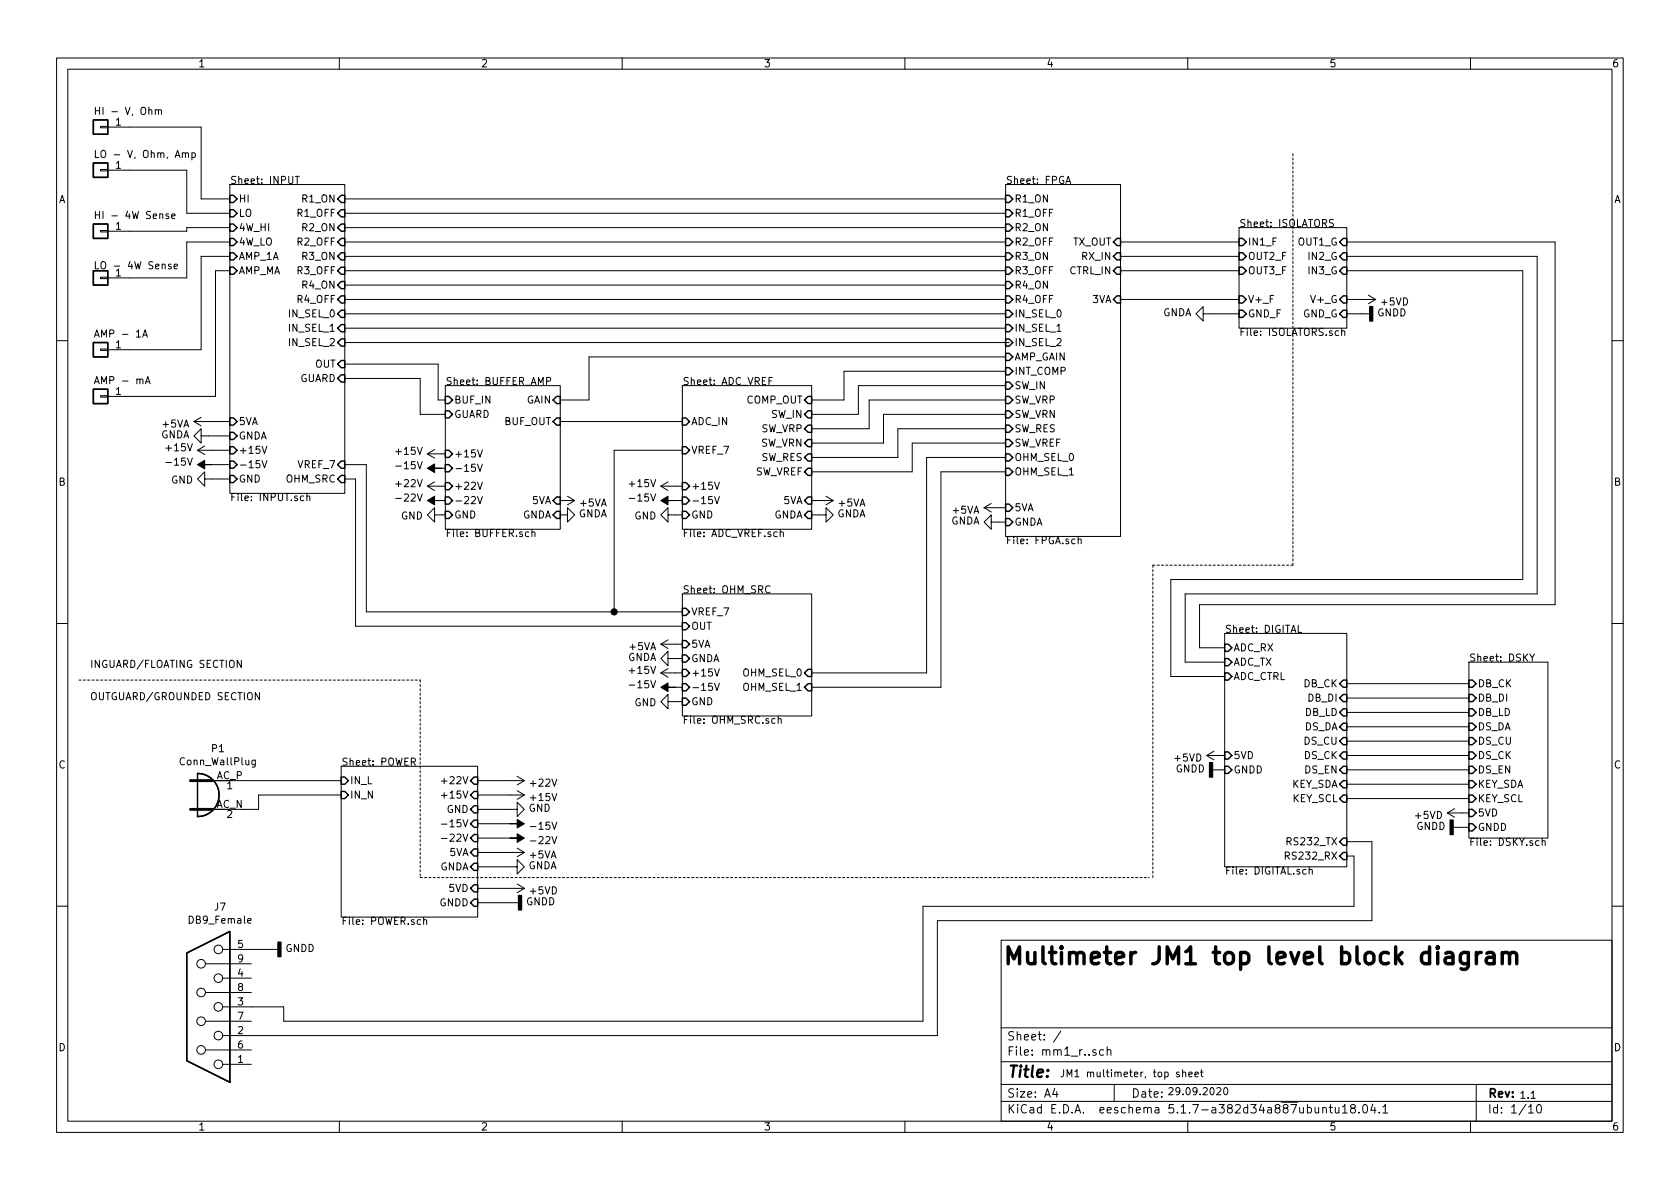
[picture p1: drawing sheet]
<svg xmlns="http://www.w3.org/2000/svg" width="297mm" height="210mm" viewBox="0 0 297 210" stroke-linecap="round" stroke-linejoin="round" font-family="sans-serif">
<g fill="none" stroke="#000" stroke-width=".18">
<path d="M10 10.3h277v189.9h-277zM12 12.2h273v186.1h-273zM26.3 19.5l.2-.1 .3 .1v.7M27.5 19.5l.1-.1 .3 .1 .1 .7M27.5 19.4v.8M28 19.6l.2-.2 .3 .1v.7M60 10.3v1.9M110 10.3v1.9M160 10.3v1.9M210 10.3v1.9M260 10.3v1.9M17.8 30h1.2v.2h-1.2z"/>
<path d="M17.8 22.3h1.2v.3h-1.2zM19 30.1h14v7.6h7.6M19 22.5h16.6v12.7h5M28.2 37.9l.2-.1 .3 .1 .1 .8M29.8 37.9l-.3-.1-.2 .2 .1 .2 .4 .1v.3h-.5M30.4 38.2l.6-.1-.1-.2-.3-.1-.2 .2v.6h.5M31 27.9l.4-1.3 .4 1.3M31.1 27.5h.6M32.2 27.1l.2-.1 .3 .1 .1 .8M32.2 27v.9M32.8 27.2l.2-.2 .3 .1v.8M33.9 27.1l.4-.1 .2 .2-.1 .6h-.5"/>
<path d="M33.9 27v1.3M40.6 32.6h20.4v54.6h-20.4zM52.2 31.2h.7M52.6 31.2v1.3M61 35.2h116.8M61 37.7h116.8M177.8 32.6h20.3v62.3h-20.3zM188.4 32.5l.5-1.3 .4 1.3M188.6 32.1h.6M235.8 38.9l-.5-.1-.2 .1 .1 .5 .5 .1 .1 .3-.3 .3-.4-.1M17.8 49h1.2v.3h-1.2zM17.8 40.8h1.2v.2h-1.2z"/>
<path d="M24.1 59.6h.8M25.2 59.6l.5-1.3 .4 1.3M25.3 59.3h.7M28.7 46.8l.2-.1 .3 .1v.7M30.3 46.8l-.4-.1-.1 .2v.2l.5 .1v.3h-.5M30.8 47.1l.6-.1-.1-.2-.3-.1-.2 .2v.6h.5M40.6 47.9h-2.5v22.2h-19.1M40.6 45.3h-5v16.5h-16.6M40.6 42.8h-7.6v6.3h-14M40.6 40.3h-7.6v.6h-14M61 55.5h116.8M61 53h116.8"/>
<path d="M61 45.3h116.8M61 42.8h116.8M61 47.9h116.8M61 40.3h116.8M61 58h116.8M61 50.4h116.8M198.1 53h21M198.1 45.3h21M198.1 42.8h21M198.1 47.9h21M212.7 55.5v1.3l-1.2-1.3 1.2-1.3v1.3h6.4M219.1 40.3h19v17.7h-19z"/>
<path d="M237.2 58.6l.2-.1h.3l.1 .8M237.2 58.1v1.2M238.1 55.5h4.1M238.1 53h5.1M238.1 42.8h36.9v64.1h-62.9v7.6h4.4M238.1 47.9h31.1v54.6h-62.2v17.1h9.5M238.1 45.3h33.7v59.7h-62.3v12.1h7M241.9 52.2l1.3 .8M243.2 53l-1.3 .7M10 60.2h2M17.8 70h1.2v.2h-1.2zM17.8 61.7h1.2v.3h-1.2z"/>
<path d="M24.7 67.2l.2-.2 .3 .1 .1 .8M25.7 67.9l.4-1.3 .4 1.3M25.8 67.5h.6M34.3 74.5h6.3M34.3 74.5l1.3 .8M34.9 79.6l1.3 .8M34.9 79.6h5.7M35.6 77.1v1.3l-1.3-1.3 1.3-1.3v1.3h5M35.6 73.8l-1.3 .7M36.2 78.9l-1.3 .7M46.3 78.9l.5 1.3 .4-1.3M61 66.9h13.3v6.4h4.4"/>
<path d="M61 60.6h117.4M61 64.4h16.5v6.3h1.2M76.8 79.5l-1.2 .8M78.7 68.2h20.4v25.4h-20.4zM84.4 79.5l.5 1.3 .4-1.3M96.6 67.4h.7v-.5l-.2-.2h-.5v1.3M99.1 74.5h21.5M120.6 68.2h22.9v25.4h-22.9zM120.6 79.6h-12v28.6M136 67.4h.4M136.6 66.7h-.6v1.3M177.8 75.8h-19.1v5.1h-15.2"/>
<path d="M177.8 78.4h-16.5v5h-17.8M177.8 73.3h-21.6v5.1h-12.7M177.8 70.7h-24.1v5.1h-10.2M177.8 68.2h-26v5.1h-8.3M177.8 63.1h-73.7v7.6h-5M177.8 65.7h-28.6v5h-5.7M285 60.2h2M36.2 84.7v-1.3l-1.3 1.3 1.3 1.3v-1.3h4.4M37.5 82.2h3.1M46.3 81.5l.5 1.2 .4-1.2M53.7 87.8l-.4-.1-.2 .2 .1 .6h.5M54.3 87.8l.1-.1 .3 .1 .1 .7"/>
<path d="M54.3 87.3v1.2M61 82.2h3.8v26h55.8M61 84.7h1.9v26h57.7M75.6 86l1.2 .7M75.6 86h3.1M75.6 80.3l1.2 .7M75.6 80.3h3.1M76.8 91.1v-1.3l-1.2 1.3 1.2 1.2v-1.2h1.9M76.8 85.2l-1.2 .8M78.1 88.5h.6M78.1 82.8h.6M84.4 85.3l.5 1.2 .4-1.2"/>
<path d="M84.4 87.8l.5 1.3 .4-1.3M84.4 82.1l.5 1.3 .4-1.3M93.5 94.1h-.4l-.2 .2 .1 .5h.5M94.1 94.2l.1-.1h.3l.1 .8M94.1 93.6v1.3M99.1 91.1h1.2v-1.3l1.3 1.3-1.3 1.2v-1.2M99.1 88.5h2.5M100.3 87.8l1.3 .7M101.6 88.5l-1.3 .8M116.8 86h3.8M116.8 86l1.3 .7M118.1 91.1v-1.3l-1.3 1.3 1.3 1.2v-1.2h2.5"/>
<path d="M118.1 85.2l-1.3 .8M119.4 88.5h1.2M126.3 85.3l.5 1.2 .4-1.2M126.3 87.8l.5 1.3 .4-1.3M137.9 94.2l.2-.1h.3l.1 .8M137.9 93.6v1.3M143.5 91.1h2.5v-1.3l1.3 1.3-1.3 1.2v-1.2M143.5 88.5h3.8M146 87.8l1.3 .7M147.3 88.5l-1.3 .8M174 89.8h3.8M174 89.8l1.3 .7"/>
<path d="M175.3 92.3v1.3l-1.3-1.3 1.3-1.2v1.2h2.5M175.3 89l-1.3 .8M177.8 80.9h-14v38.1h-20.3M177.8 83.4h-11.4v38.1h-22.9M190.6 95.4l.2-.1 .3 .1 .1 .8M190.6 94.9v1.3M10 110.3h2M42.7 116.8v1.2l-.8-1.2v1.2M116.8 119l1.3 .8M116.8 119h3.8M116.8 113.9h3.8M116.8 113.9l1.3 .8"/>
<path d="M118.1 116.5v1.2l-1.3-1.2 1.3-1.3v1.3h2.5M118.1 118.2l-1.3 .8M118.1 113.2l-1.3 .7M120.6 105h22.9v21.6h-22.9zM126.3 118.3l.5 1.3 .4-1.3M136.1 103.7a.51 .51 0 0 0-.6 0 .51 .51 0 0 0-.1 .6 .46 .46 0 0 0 .2 .5 .46 .46 0 0 0 .5-.1M216.5 112h21.6v41.3h-21.6zM229.5 110.6v1.2h.6M259.7 117.1h14v31.1h-14zM270.5 115.6l.4 .7 .4-.7M270.9 116.3v.6M285 110.3h2"/>
<path d="M37.5 138h22.8M45.1 134.4v1.2l-.2 .1-.3-.1M45.1 134.5l-.3-.1-.3 .2 .2 .6h.4M45.9 122.5v1.2l-.8-1.2v1.2M60.3 135.5h24.2v26.7h-24.2zM72.7 134.7h.6l.2-.2-.1-.3-.2-.1h-.5v1.2M73 134.7l.5 .6M78.1 138.1h.9M84.5 138h8.2M91.4 137.3l1.3 .7M91.4 139.8l1.3 .8M92.7 138l-1.3 .8"/>
<path d="M118.1 124.1v-1.3l-1.3 1.3 1.3 1.2v-1.2h2.5M119.4 121.5h1.2M126.3 120.8l.5 1.3 .4-1.3M137.6 127.2l.2-.1h.3v.8M137.6 126.6v1.3M213.4 133.6h3.1M213.4 133.6l1.2 .8M214.4 136.1h2.1M214.6 132.8l-1.2 .8M238.1 133.6h21.6M238.1 136.1h21.6M238.1 138.7h21.6"/>
<path d="M238.1 120.9h21.6M238.1 123.4h21.6M238.1 126h21.6M238.1 128.5h21.6M238.1 131.1h21.6M60.3 140.6h-14.6v2.5h-8.2M78.1 140.7h.9M78.1 145.7h.9M78.1 148.3h.9M84.5 143.1h6.9v-1.2l1.3 1.2-1.3 1.3v-1.3M84.5 153.3h6.9v-1.3l1.3 1.3-1.3 1.3v-1.3M84.5 150.7h8.2"/>
<path d="M84.5 140.6h8.2M84.5 157.1h8.2M84.5 159.6h7.2M84.5 145.7h5.7M84.5 148.2h5.7M91.4 150l1.3 .7M91.4 156.3l1.3 .8M92.7 150.7l-1.3 .8M92.7 140.6l-1.3 .7M92.7 157.1l-1.3 .8M227.3 151.3h.6l.1-.2-.1-.3-.2-.1h-.4v1.2M231.5 153.9l.1-.2 .4 .1v.8"/>
<path d="M231.5 153.3v1.3M238.1 151.4h1.3v8.9h-76.2v20.3h-113v-2.6h-10.8M238.1 148.8h4.5v14h-76.9v20.3h-126.3M238.1 141.2h21.6M255.9 143.8h3.8M255.9 143.8l1.3 .7M256.9 146.3h2.8M257.2 143l-1.3 .8M272.7 148.8l.1-.1h.4v.8M272.7 148.2v1.3M10 160.2h2M36.3 170.4h8.1"/>
<path d="M36.3 175.5h8.1M39.4 167.9h9.7M39.4 173h5M74.9 162.8l.2-.2 .3 .1v.8M74.9 162.2v1.3M177 166.3h108v32h-108zM285 160.2h2M36.3 180.6h8.1M36.3 185.7h8.1M39.4 188.2h5M60 198.3v1.9M110 198.3v1.9"/>
<path d="M160 198.3v1.9M177 194.8h108M177 191.8h108M177 187.8h108M177 181.8h108M186.5 192.5l-.4 1h1M186.8 193v1M187.6 182.3l-1.3 2M195.1 185.7l-.4-.1-.3 .3 .1 .6 .2 .1 .4-.1M195.8 185.7a.37 .37 0 0 1 .6 .1v.8M195.8 185.1v1.5M197 191.8v3"/>
<path d="M208.5 189.6h-.3l-.2 .2 .1 .1 .4 .2v.3h-.5M209.1 189.7l.2-.1h.3l.1 .8M209.1 189.1v1.3M210 198.3v1.9M210.2 190l.6-.1-.1-.3h-.3l-.2 .2 .1 .6h.4M211.3 190l.6-.1-.1-.3h-.3l-.2 .2v.6h.5M212.2 189.6h.5M212.4 189.1v1.1l.3 .2M215.1 192.5l.5-.2 .2 .2 .1 .2-.1 .2-.7 .7h.8M216.5 192.5l.2-.2a.67 .67 0 0 1 .4 .7 .67 .67 0 0 1-.4 .6l-.3-.2v-.3zM233.9 196v-.1a.37 .37 0 0 1 .6 .1v.8M233.9 195.8v1"/>
<path d="M235 195.8h.6M235.2 195.3v1.3l.4 .2M236.1 195.8v.9l.4 .1 .2-.1M236.7 195.8v1M237.4 195.8l.4-.5v1.5M237.4 196.8h.8M239.1 196l-.2-.2-.1-.2 .3-.3h.3l.2 .3v.2l-.7 .2a.48 .48 0 0 0 0 .7l.2 .1 .5-.1a.48 .48 0 0 0-.2-.7M240.3 196.7v.1M241.1 195.5l.3-.2a.94 .94 0 0 1 0 1.5l-.4-.3-.1-.6zM242.7 195.2l-.3 1.1h.9M243.1 195.8v1M243.9 196.7v.1"/>
<path d="M244.5 195.8l.4-.5v1.5M244.5 196.8h.9M260 198.3v1.9M261 191.8v6.5M270.3 195.8l.4-.5v1.5M270.3 196.8h.8M270.7 194.2h.7M271.8 195.5l.4-.2a.94 .94 0 0 1 0 1.5 .79 .79 0 0 1-.4-1.3z"/>
<circle cx="35.6" cy="175.5" r=".76"/>
<circle cx="35.6" cy="170.4" r=".76"/>
<circle cx="38.6" cy="167.9" r=".76"/>
<circle cx="38.6" cy="178" r=".76"/>
<circle cx="38.6" cy="173" r=".76"/>
<circle cx="35.6" cy="180.6" r=".76"/>
<circle cx="35.6" cy="185.7" r=".76"/>
<circle cx="38.6" cy="183.1" r=".76"/>
<circle cx="38.6" cy="188.2" r=".76"/>
</g>
<g fill="none" stroke="#000" stroke-width=".25">
<path d="M16.5 39.6h2.5v2.6h-2.5zM16.5 28.8h2.5v2.6h-2.5zM16.5 21.2h2.5v2.5h-2.5zM40.6 34.5h.7l.6 .7-.6 .6h-.7zM40.6 37.1h.7l.6 .6-.6 .6h-.7zM40.6 39.6h.7l.6 .7-.6 .6h-.7zM59.7 35.2l.6-.7h.7v1.3h-.7zM60.3 37.1h.7v1.2h-.7l-.6-.6zM60.3 39.6h.7v1.3h-.7l-.6-.6zM177.8 34.5h.6l.7 .7-.7 .6h-.6zM177.8 37.1h.6l.7 .6-.7 .6h-.6zM177.8 39.6h.6l.7 .7-.7 .6h-.6z"/>
<path d="M16.5 47.9h2.5v2.5h-2.5zM40.6 42.2h.7l.6 .6-.6 .6h-.7zM40.6 44.7h.7l.6 .6-.6 .7h-.7zM40.6 47.2h.7l.6 .7-.6 .6h-.7zM59.7 42.8l.6-.6h.7v1.2h-.7zM59.7 45.3l.6-.6h.7v1.3h-.7zM59.7 47.9l.6-.7h.7v1.3h-.7zM59.7 50.4l.6-.6h.7v1.2h-.7zM59.7 53l.6-.7h.7v1.3h-.7zM59.7 55.5l.6-.6h.7v1.2h-.7zM60.3 57.4h.7v1.3h-.7l-.6-.7zM60.3 59.9h.7v1.3h-.7l-.6-.6z"/>
<path d="M177.8 42.2h.6l.7 .6-.7 .6h-.6zM177.8 44.7h.6l.7 .6-.7 .7h-.6zM177.8 47.2h.6l.7 .7-.7 .6h-.6zM177.8 49.8h.6l.7 .6-.7 .6h-.6zM177.8 52.3h.6l.7 .7-.7 .6h-.6zM177.8 54.9h.6l.7 .6-.7 .6h-.6zM177.8 57.4h.6l.7 .6-.7 .7h-.6zM177.8 59.9h.6l.7 .7-.7 .6h-.6zM197.5 42.2h.6v1.2h-.6l-.7-.6zM197.5 44.7h.6v1.3h-.6l-.7-.7zM197.5 47.2h.6v1.3h-.6l-.7-.6zM197.5 52.3h.6v1.3h-.6l-.7-.6z"/>
<path d="M219.1 42.2h.6l.6 .6-.6 .6h-.6zM219.1 44.7h.6l.6 .6-.6 .7h-.6zM219.1 47.2h.6l.6 .7-.6 .6h-.6zM219.1 54.9h.6l.6 .6-.6 .6h-.6zM219.1 52.3h.6l.6 .7-.6 .6h-.6zM237.5 42.2h.6v1.2h-.6l-.6-.6zM237.5 44.7h.6v1.3h-.6l-.6-.7zM237.5 47.2h.6v1.3h-.6l-.6-.6zM237.5 54.9h.6v1.2h-.6l-.6-.6zM237.5 52.3h.6v1.3h-.6l-.6-.6zM16.5 68.8h2.5v2.6h-2.5zM16.5 60.6h2.5v2.5h-2.5z"/>
<path d="M40.6 73.9h.7l.6 .6-.6 .7h-.7zM40.6 76.4h.7l.6 .7-.6 .6h-.7zM40.6 79h.7l.6 .6-.6 .7h-.7zM59.7 64.4l.6-.7h.7v1.3h-.7zM60.3 66.3h.7v1.3h-.7l-.6-.7zM78.7 70.1h.7l.6 .6-.6 .7h-.7zM78.7 72.6h.7l.6 .7-.6 .6h-.7zM78.7 79.6h.7l.6 .7-.6 .6h-.7zM97.8 74.5l.6-.6h.7v1.3h-.7zM98.4 70.1h.7v1.3h-.7l-.6-.7zM120.6 73.9h.7l.6 .6-.6 .7h-.7zM120.6 79h.7l.6 .6-.6 .7h-.7z"/>
<path d="M142.9 72.6h.6v1.3h-.6l-.7-.6zM142.9 75.2h.6v1.2h-.6l-.7-.6zM142.9 77.7h.6v1.3h-.6l-.7-.6zM142.9 70.1h.6v1.3h-.6l-.7-.7zM177.8 62.5h.6l.7 .6-.7 .6h-.6zM177.8 65h.6l.7 .7-.7 .6h-.6zM177.8 67.6h.6l.7 .6-.7 .6h-.6zM177.8 70.1h.6l.7 .6-.7 .7h-.6zM177.8 72.6h.6l.7 .7-.7 .6h-.6zM177.8 75.2h.6l.7 .6-.7 .6h-.6zM177.8 77.7h.6l.7 .7-.7 .6h-.6zM40.6 81.5h.7l.6 .7-.6 .6h-.7z"/>
<path d="M40.6 84.1h.7l.6 .6-.6 .6h-.7zM59.7 82.2l.6-.7h.7v1.3h-.7zM60.3 84.1h.7v1.2h-.7l-.6-.6zM78.7 85.3h.7l.6 .7-.6 .6h-.7zM78.7 87.9h.7l.6 .6-.6 .6h-.7zM78.7 90.4h.7l.6 .7-.6 .6h-.7zM78.7 82.2h.7l.6 .6-.6 .6h-.7zM97.8 91.1l.6-.7h.7v1.3h-.7zM98.4 87.9h.7v1.2h-.7l-.6-.6zM120.6 85.3h.7l.6 .7-.6 .6h-.7zM120.6 87.9h.7l.6 .6-.6 .6h-.7zM120.6 90.4h.7l.6 .7-.6 .6h-.7z"/>
<path d="M142.9 80.3h.6v1.2h-.6l-.7-.6zM142.9 82.8h.6v1.3h-.6l-.7-.7zM142.9 87.9h.6v1.2h-.6l-.7-.6zM142.9 90.4h.6v1.3h-.6l-.7-.6zM177.8 80.3h.6l.7 .6-.7 .6h-.6zM177.8 82.8h.6l.7 .6-.7 .7h-.6zM177.8 91.7h.6l.7 .6-.7 .7h-.6zM177.8 89.1h.6l.7 .7-.7 .6h-.6zM120.6 118.4h.7l.6 .6-.6 .6h-.7zM120.6 110.1h.7l.6 .6-.6 .7h-.7zM120.6 107.6h.7l.6 .6-.6 .6h-.7zM120.6 113.3h.7l.6 .6-.6 .6h-.7z"/>
<path d="M120.6 115.8h.7l.6 .7-.6 .6h-.7zM142.9 118.4h.6v1.2h-.6l-.7-.6zM216.5 116.5h.7l.6 .6-.6 .6h-.7zM216.5 113.9h.7l.6 .6-.6 .7h-.7zM216.5 119h.7l.6 .6-.6 .7h-.7zM34.9 136.8a3.8 3.8 0 0 1 3.8 3.8 3.8 3.8 0 0 1-3.8 3.8zM60.3 137.4h.7l.6 .6-.6 .7h-.7zM60.3 139.9h.7l.6 .7-.6 .6h-.7zM83.8 137.4h.7v1.3h-.7l-.6-.7zM120.6 120.9h.7l.6 .6-.6 .7h-.7zM120.6 123.4h.7l.6 .7-.6 .6h-.7zM142.9 120.9h.6v1.3h-.6l-.7-.7z"/>
<path d="M216.5 133h.7l.6 .6-.6 .6h-.7zM216.5 135.5h.7l.6 .6-.6 .7h-.7zM237.5 138h.6v1.3h-.6l-.6-.6zM237.5 120.3h.6v1.2h-.6l-.6-.6zM237.5 122.8h.6v1.3h-.6l-.6-.7zM237.5 125.3h.6v1.3h-.6l-.6-.6zM237.5 127.9h.6v1.3h-.6l-.6-.7zM237.5 130.4h.6v1.3h-.6l-.6-.6zM237.5 133h.6v1.2h-.6l-.6-.6zM237.5 135.5h.6v1.3h-.6l-.6-.7zM259.7 120.3h.6l.7 .6-.7 .6h-.6zM259.7 122.8h.6l.7 .6-.7 .7h-.6z"/>
<path d="M259.7 125.3h.6l.7 .7-.7 .6h-.6zM259.7 127.9h.6l.7 .6-.7 .7h-.6zM259.7 130.4h.6l.7 .7-.7 .6h-.6zM259.7 133h.6l.7 .6-.7 .6h-.6zM259.7 135.5h.6l.7 .6-.7 .7h-.6zM259.7 138h.6l.7 .7-.7 .6h-.6zM83.2 140.6l.6-.7h.7v1.3h-.7zM83.2 145.7l.6-.7h.7v1.3h-.7zM83.2 150.7l.6-.6h.7v1.3h-.7zM83.2 153.3l.6-.7h.7v1.3h-.7zM83.2 157.1l.6-.6h.7v1.2h-.7zM83.8 142.5h.7v1.3h-.7l-.6-.7z"/>
<path d="M83.8 147.6h.7v1.2h-.7l-.6-.6zM83.8 159h.7v1.3h-.7l-.6-.7zM237.5 140.6h.6v1.3h-.6l-.6-.7zM237.5 148.2h.6v1.3h-.6l-.6-.7zM237.5 150.7h.6v1.3h-.6l-.6-.6zM259.7 143.1h.6l.7 .7-.7 .6h-.6zM259.7 145.7h.6l.7 .6-.7 .6h-.6zM259.7 140.6h.6l.7 .6-.7 .7h-.6zM33 168.5l7.6-3.8v26.7l-7.6-3.8z"/>
</g>
<g fill="#000" stroke="#000" stroke-width=".25">
<path d="M242.2 54.2h.5v2.6h-.5zM213.9 134.9h.5v2.5h-.5zM256.4 145h.5v2.6h-.5zM49.1 166.6h.6v2.6h-.6zM91.7 158.4h.5v2.5h-.5z"/>
<circle cx="108.6" cy="108.2" r=".51"/>
</g>
<path d="M34.9 82.2l1.3-.8v.8h1.3h-1.3v.7zM75.6 88.5l1.2-.7v.7h1.3h-1.3v.8zM75.6 82.8l1.2-.8v.8h1.3h-1.3v.8zM116.8 88.5l1.3-.7v.7h1.3h-1.3v.8zM116.8 121.5l1.3-.7v.7h1.3h-1.3v.8zM90.2 145.7h1.2v-.8l1.3 .8-1.3 .7v-.7zM90.2 148.2h1.2v-.8l1.3 .8-1.3 .8v-.8z" fill="#000" stroke="#000" stroke-width=".18"/>
<path d="M33.7 138h3.8M33.7 143.1h3.8" fill="none" stroke="#000" stroke-width=".51"/>
<path d="M203.8 99.9h24.8M203.8 99.9v55.3M228.6 99.9v-73M14 120.3h60.3M74.3 120.3v34.9M74.3 155.2h128.9" fill="none" stroke="#000" stroke-width=".18" stroke-dasharray=".4 .4"/>
<path d="M255.6 168.6l.3-.2h.6l.3 .2 .1 .3v1.5M256.9 169.1l-.3 .2h-.7a.59 .59 0 0 0-.4 .6 .59 .59 0 0 0 .4 .5h.7l.3-.1M259.6 168.4v2.5a.81 .81 0 0 1-1.3 .4M259.6 168.6l-.3-.2h-.6l-.4 .3-.1 .3v.8l.1 .3 .4 .3h.6l.3-.1M261 168.4v2M261.9 168.4a.77 .77 0 0 0-.9 .6M262.9 168.6l.3-.2h.6l.2 .2 .2 .3v1.5M264.2 169.1l-.3 .2h-.7a.59 .59 0 0 0-.5 .6 .59 .59 0 0 0 .5 .5h.7l.3-.1M265.6 168.7a.76 .76 0 0 1 1.3 .2v1.5M265.6 168.4v2M266.9 168.9l.1-.3 .3-.2 .7 .2 .2 .3v1.5" fill="none" stroke="#000" stroke-width=".61"/>
<text font-size="4.2" x="177.2" y="170.6">Multimeter JM1 top level block diagram</text>
<text font-size="2.8" x="178" y="190.5">Title:</text>
<g font-size="2.1">
<text x="178" y="184">Sheet: /</text>
<text x="178" y="186.7">File: mm1_r..sch</text>
<text x="178" y="196.9">KiCad E.D.A. eeschema 5.1.7-a382d34a887ubuntu18.04.1</text>
<text x="178" y="194.1">Size: A4</text>
<text x="200" y="194.1">Date:</text>
<text x="263" y="194.1">Rev:</text>
<text x="263" y="196.9">Id: 1/10</text>
</g>
<g font-size="1.8">
<text x="35" y="11.9">1</text>
<text x="85" y="11.9">2</text>
<text x="135" y="11.9">3</text>
<text x="185" y="11.9">4</text>
<text x="235" y="11.9">5</text>
<text x="285" y="11.9">6</text>
<text x="16.5" y="20.3">HI - V, Ohm</text>
<text x="20.5" y="22.2">1</text>
<text x="16.5" y="27.9">LO - V, Ohm, Amp</text>
<text x="20.5" y="29.8">1</text>
<text x="10.4" y="35.9">A</text>
<text x="40.6" y="32.5">Sheet: INPUT</text>
<text x="42.2" y="35.8">HI</text>
<text x="53.5" y="35.8">R1_ON</text>
<text x="177.8" y="32.5">Sheet: FPGA</text>
<text x="179.3" y="35.8">R1_ON</text>
<text x="285.4" y="35.9">A</text>
<text x="16.5" y="38.7">HI - 4W Sense</text>
<text x="20.5" y="40.6">1</text>
<text x="42.2" y="38.3">LO</text>
<text x="42.2" y="40.9">4W_HI</text>
<text x="52.7" y="38.3">R1_OFF</text>
<text x="53.5" y="40.9">R2_ON</text>
<text x="179.3" y="38.3">R1_OFF</text>
<text x="179.3" y="40.9">R2_ON</text>
<text x="219.1" y="40.2">Sheet: ISOLATORS</text>
<text x="16.5" y="47.6">LO - 4W Sense</text>
<text x="42.2" y="43.4">4W_LO</text>
<text x="42.2" y="46">AMP_1A</text>
<text x="52.7" y="43.4">R2_OFF</text>
<text x="53.5" y="46">R3_ON</text>
<text x="179.3" y="43.4">R2_OFF</text>
<text x="179.3" y="46">R3_ON</text>
<text x="189.6" y="43.4">TX_OUT</text>
<text x="191.4" y="46">RX_IN</text>
<text x="220.6" y="43.4">IN1_F</text>
<text x="220.6" y="46">OUT2_F</text>
<text x="229.5" y="43.4">OUT1_G</text>
<text x="231.5" y="46">IN2_G</text>
<text x="20.5" y="48.9">1</text>
<text x="42.2" y="48.5">AMP_MA</text>
<text x="52.7" y="48.5">R3_OFF</text>
<text x="52.7" y="53.6">R4_OFF</text>
<text x="53.5" y="51">R4_ON</text>
<text x="179.3" y="48.5">R3_OFF</text>
<text x="179.3" y="51">R4_ON</text>
<text x="179.3" y="53.6">R4_OFF</text>
<text x="189.1" y="48.5">CTRL_IN</text>
<text x="193.2" y="53.6">3VA</text>
<text x="220.6" y="48.5">OUT3_F</text>
<text x="220.6" y="53.6">V+_F</text>
<text x="231.5" y="48.5">IN3_G</text>
<text x="232" y="53.6">V+_G</text>
<text x="16.5" y="59.7">AMP - 1A</text>
<text x="51.3" y="56.1">IN_SEL_0</text>
<text x="51.3" y="58.7">IN_SEL_1</text>
<text x="179.3" y="56.1">IN_SEL_0</text>
<text x="179.3" y="58.7">IN_SEL_1</text>
<text x="205.6" y="55.9">GNDA</text>
<text x="219.1" y="59.4">File: ISOLATORS.sch</text>
<text x="220.6" y="56.1">GND_F</text>
<text x="230.3" y="56.1">GND_G</text>
<text x="243.5" y="56">GNDD</text>
<text x="244.3" y="54">+5VD</text>
<text x="20.5" y="61.6">1</text>
<text x="51.3" y="61.2">IN_SEL_2</text>
<text x="55.7" y="65">OUT</text>
<text x="179.3" y="61.2">IN_SEL_2</text>
<text x="179.3" y="63.7">AMP_GAIN</text>
<text x="16.5" y="67.9">AMP - mA</text>
<text x="20.5" y="69.8">1</text>
<text x="53" y="67.6">GUARD</text>
<text x="78.7" y="68.1">Sheet: BUFFER_AMP</text>
<text x="80.3" y="71.4">BUF_IN</text>
<text x="93.1" y="71.4">GAIN</text>
<text x="120.6" y="68.1">Sheet: ADC_VREF</text>
<text x="132" y="71.4">COMP_OUT</text>
<text x="179.3" y="66.3">INT_COMP</text>
<text x="179.3" y="68.8">SW_IN</text>
<text x="179.3" y="71.4">SW_VRP</text>
<text x="28.4" y="77.5">GNDA</text>
<text x="28.8" y="75.6">+5VA</text>
<text x="42.2" y="75.2">5VA</text>
<text x="42.2" y="77.7">GNDA</text>
<text x="80.3" y="73.9">GUARD</text>
<text x="89.2" y="75.2">BUF_OUT</text>
<text x="122.2" y="75.2">ADC_IN</text>
<text x="134.5" y="76.4">SW_VRP</text>
<text x="136.4" y="73.9">SW_IN</text>
<text x="179.3" y="73.9">SW_VRN</text>
<text x="179.3" y="76.4">SW_RES</text>
<text x="29.5" y="79.8">+15V</text>
<text x="29.7" y="82.3">-15V</text>
<text x="42.2" y="80.3">+15V</text>
<text x="42.2" y="82.8">-15V</text>
<text x="52.8" y="82.8">VREF_7</text>
<text x="70.2" y="80.4">+15V</text>
<text x="70.4" y="83">-15V</text>
<text x="80.3" y="80.9">+15V</text>
<text x="80.3" y="83.4">-15V</text>
<text x="122.2" y="80.3">VREF_7</text>
<text x="134.4" y="79">SW_VRN</text>
<text x="134.5" y="81.5">SW_RES</text>
<text x="179.3" y="79">SW_VREF</text>
<text x="179.3" y="81.5">OHM_SEL_0</text>
<text x="10.4" y="85.9">B</text>
<text x="30.3" y="85.5">GND</text>
<text x="40.6" y="88.6">File: INPUT.sch</text>
<text x="42.2" y="85.3">GND</text>
<text x="50.6" y="85.3">OHM_SRC</text>
<text x="70.2" y="86.2">+22V</text>
<text x="70.4" y="88.7">-22V</text>
<text x="80.3" y="86.6">+22V</text>
<text x="80.3" y="89.1">-22V</text>
<text x="94.1" y="89.1">5VA</text>
<text x="102.6" y="89.6">+5VA</text>
<text x="111.4" y="86.2">+15V</text>
<text x="111.7" y="88.7">-15V</text>
<text x="122.2" y="86.6">+15V</text>
<text x="122.2" y="89.1">-15V</text>
<text x="133.4" y="84.1">SW_VREF</text>
<text x="138.6" y="89.1">5VA</text>
<text x="148.3" y="89.6">+5VA</text>
<text x="179.3" y="84.1">OHM_SEL_1</text>
<text x="285.4" y="85.9">B</text>
<text x="70.9" y="91.9">GND</text>
<text x="78.7" y="95">File: BUFFER.sch</text>
<text x="80.3" y="91.7">GND</text>
<text x="92.3" y="91.7">GNDA</text>
<text x="102.3" y="91.5">GNDA</text>
<text x="112.2" y="91.9">GND</text>
<text x="120.6" y="95">File: ADC_VREF.sch</text>
<text x="122.2" y="91.7">GND</text>
<text x="136.8" y="91.7">GNDA</text>
<text x="148" y="91.5">GNDA</text>
<text x="168.1" y="92.8">GNDA</text>
<text x="168.5" y="90.9">+5VA</text>
<text x="179.3" y="93">GNDA</text>
<text x="179.3" y="90.4">5VA</text>
<text x="177.8" y="96.2">File: FPGA.sch</text>
<text x="120.6" y="104.9">Sheet: OHM_SRC</text>
<text x="122.2" y="111.4">OUT</text>
<text x="122.2" y="108.8">VREF_7</text>
<text x="216.5" y="111.9">Sheet: DIGITAL</text>
<text x="15.9" y="118.1">INGUARD/FLOATING SECTION</text>
<text x="111" y="116.9">GNDA</text>
<text x="111.3" y="115">+5VA</text>
<text x="111.4" y="119.2">+15V</text>
<text x="122.2" y="119.6">+15V</text>
<text x="122.2" y="114.5">5VA</text>
<text x="122.2" y="117.1">GNDA</text>
<text x="131.5" y="119.6">OHM_SEL_0</text>
<text x="218.1" y="117.7">ADC_TX</text>
<text x="218.1" y="115.2">ADC_RX</text>
<text x="259.7" y="117">Sheet: DSKY</text>
<text x="15.9" y="123.8">OUTGUARD/GROUNDED SECTION</text>
<text x="111.7" y="121.7">-15V</text>
<text x="112.2" y="124.9">GND</text>
<text x="122.2" y="122.2">-15V</text>
<text x="122.2" y="124.7">GND</text>
<text x="131.5" y="122.2">OHM_SEL_1</text>
<text x="218.1" y="120.3">ADC_CTRL</text>
<text x="230.5" y="121.5">DB_CK</text>
<text x="231.3" y="124.1">DB_DI</text>
<text x="261.2" y="121.5">DB_CK</text>
<text x="261.2" y="124.1">DB_DI</text>
<text x="120.6" y="128">File: OHM_SRC.sch</text>
<text x="230.6" y="129.2">DS_DA</text>
<text x="230.6" y="131.7">DS_CU</text>
<text x="230.7" y="126.6">DB_LD</text>
<text x="261.2" y="126.6">DB_LD</text>
<text x="261.2" y="129.2">DS_DA</text>
<text x="261.2" y="131.7">DS_CU</text>
<text x="10.4" y="135.9">C</text>
<text x="32.1" y="135.3">Conn_WallPlug</text>
<text x="37.5" y="133">P1</text>
<text x="38.3" y="137.8">AC_P</text>
<text x="60.3" y="135.4">Sheet: POWER</text>
<text x="207.8" y="134.7">+5VD</text>
<text x="207.9" y="136.6">GNDD</text>
<text x="218.1" y="134.2">5VD</text>
<text x="218.1" y="136.8">GNDD</text>
<text x="230.6" y="134.2">DS_CK</text>
<text x="230.7" y="136.8">DS_EN</text>
<text x="261.2" y="134.2">DS_CK</text>
<text x="261.2" y="136.8">DS_EN</text>
<text x="285.4" y="135.9">C</text>
<text x="38.2" y="142.9">AC_N</text>
<text x="40.2" y="139.6">1</text>
<text x="61.8" y="138.7">IN_L</text>
<text x="61.8" y="141.2">IN_N</text>
<text x="78.7" y="138.7">+22V</text>
<text x="78.7" y="141.2">+15V</text>
<text x="79" y="143.8">GND</text>
<text x="93.5" y="143.6">GND</text>
<text x="94" y="139.1">+22V</text>
<text x="94" y="141.7">+15V</text>
<text x="228.2" y="139.3">KEY_SDA</text>
<text x="228.4" y="141.9">KEY_SCL</text>
<text x="261.2" y="139.3">KEY_SDA</text>
<text x="261.2" y="141.9">KEY_SCL</text>
<text x="40.2" y="144.6">2</text>
<text x="79.2" y="146.3">-15V</text>
<text x="79.2" y="148.8">-22V</text>
<text x="94.2" y="146.7">-15V</text>
<text x="94.2" y="149.3">-22V</text>
<text x="227.9" y="149.5">RS232_TX</text>
<text x="250.3" y="144.8">+5VD</text>
<text x="250.4" y="146.8">GNDD</text>
<text x="259.7" y="149.6">File: DSKY.sch</text>
<text x="261.2" y="144.4">5VD</text>
<text x="261.2" y="146.9">GNDD</text>
<text x="77.7" y="153.9">GNDA</text>
<text x="79.5" y="151.4">5VA</text>
<text x="93.4" y="153.7">GNDA</text>
<text x="93.7" y="151.8">+5VA</text>
<text x="216.5" y="154.7">File: DIGITAL.sch</text>
<text x="227.8" y="152">RS232_RX</text>
<text x="37.9" y="161">J7</text>
<text x="77.7" y="160.3">GNDD</text>
<text x="79.5" y="157.7">5VD</text>
<text x="93" y="160.1">GNDD</text>
<text x="93.8" y="158.2">+5VD</text>
<text x="33.6" y="163.3">DB9_Female</text>
<text x="42.1" y="167.6">5</text>
<text x="60.3" y="163.5">File: POWER.sch</text>
<text x="42.1" y="172.7">4</text>
<text x="42.1" y="170.2">9</text>
<text x="50.5" y="168.3">GNDD</text>
<text x="42.1" y="177.8">3</text>
<text x="42.1" y="175.3">8</text>
<text x="10.4" y="185.9">D</text>
<text x="42.1" y="182.9">2</text>
<text x="42.1" y="185.4">6</text>
<text x="42.1" y="180.3">7</text>
<text x="285.4" y="185.9">D</text>
<text x="42.1" y="188">1</text>
<text x="187.3" y="190.5">JM1 multimeter, top sheet</text>
<text x="206.4" y="193.7">29.09.2020</text>
<text x="268.6" y="194.3">1.1</text>
<text x="35" y="199.9">1</text>
<text x="85" y="199.9">2</text>
<text x="135" y="199.9">3</text>
<text x="185" y="199.9">4</text>
<text x="235" y="199.9">5</text>
<text x="285" y="199.9">6</text>
</g>
</svg>
